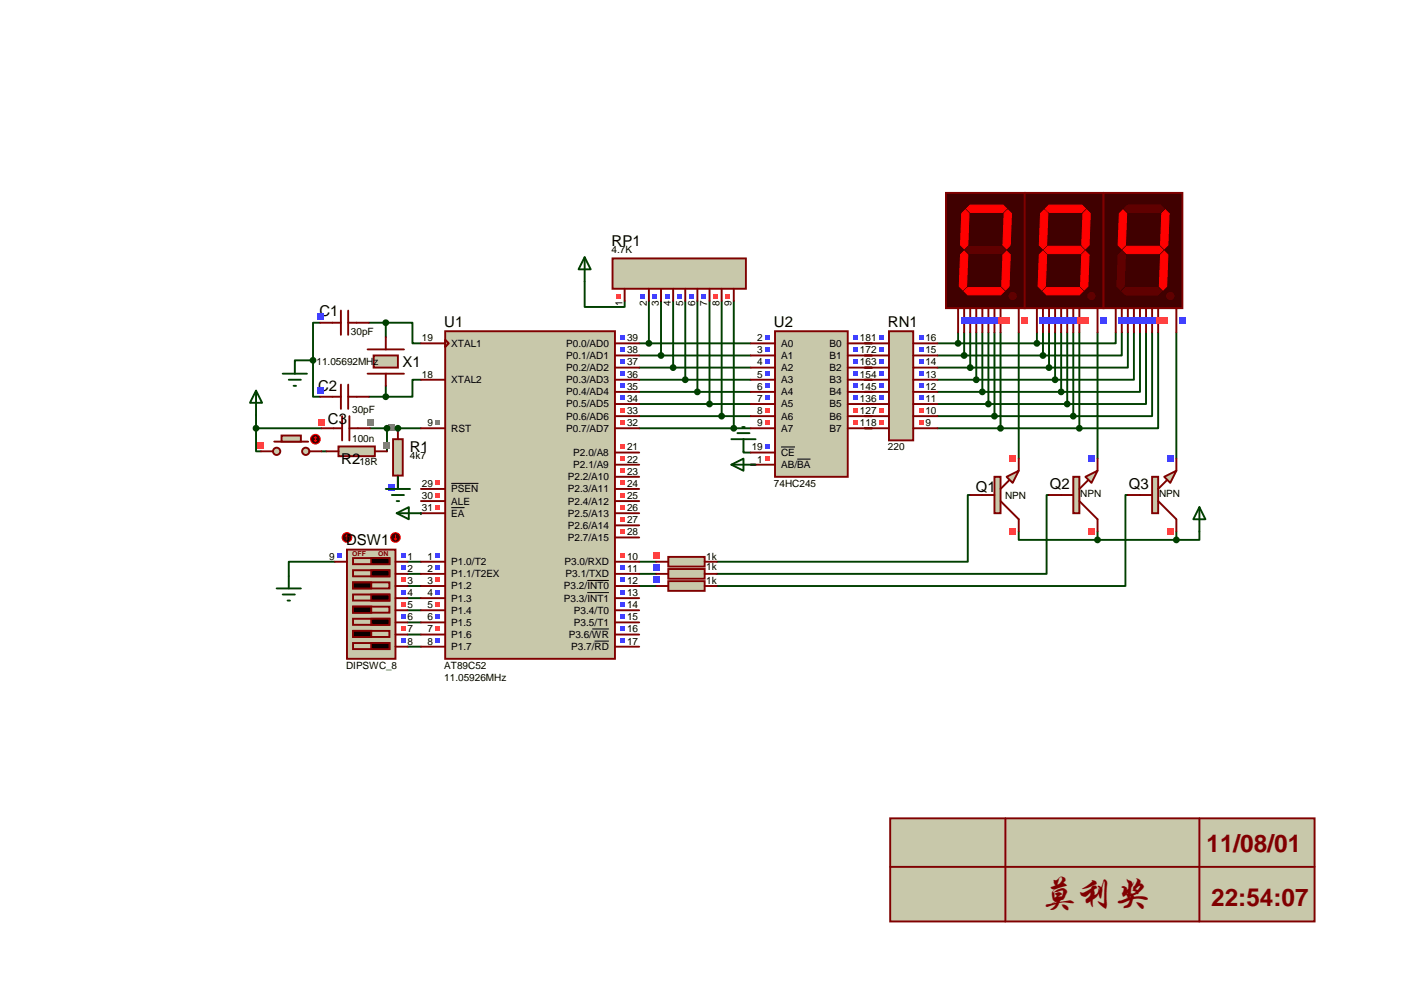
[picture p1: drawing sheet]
<svg xmlns="http://www.w3.org/2000/svg" width="297mm" height="210mm" viewBox="0 0 297 210" stroke-linecap="round" stroke-linejoin="round" font-family="sans-serif">
<g fill="none" stroke="#004000" stroke-width=".4">
<path d="M65.6 75.4v7.7h1.5M65.6 75.4h-3.8v.3M67.1 67.6h-1.5v7.8M77.3 67.6h3.5M80.8 67.6v3M80.8 67.6h5.6v4.3h1.8M88.2 79.5h-1.8v3.6h-5.6M181.1 71.9h1.6M181.1 74.4h1.6M181.1 77h1.6M181.1 79.5h1.6M67.3 94.5h1.1"/>
<path d="M77.3 83.1h3.5M80.8 80.8v2.3M83.4 99.8v2.3M155.7 94.5v.2h1.6M157.3 97.3h1M181.1 82h1.6M181.1 84.6h1.6M181.1 87.1h1.6M181.1 89.7h1.6"/>
</g>
<circle cx="88.2" cy="107.4" r=".2" fill="#004000"/>
<g fill="none" stroke="#004000" stroke-width=".4">
<path d="M122.5 58.9v5.4h8.3v-1.3M133.9 74.4h23.4M133.9 77h23.4M133.9 79.5h23.4M133.9 71.9h23.4M135.9 63v8.9M138.5 63v11.4M141 63v14M143.5 63v16.5M146.1 63v19M148.6 63v21.6M151.2 63v24.1"/>
<path d="M153.7 63v26.7M200.7 69.6v2.3h-4.3M202 69.6v4.8h-5.6M203.2 69.6v7.4h-6.8M204.5 69.6v9.9h-8.1M205.8 69.6v12.4h-9.4M207 69.6v15h-10.6M208.3 69.6v17.5h-11.9M209.6 69.6v20.1h-13.2M213.4 69.6v26.4M217.2 69.6v2.3M218.5 69.6v4.8"/>
<path d="M219.7 69.6v7.4M221 69.6v9.9M222.3 69.6v12.4M223.6 69.6v15M224.8 69.6v17.5M226.1 69.6v20.1M229.9 69.6v26.4M233.7 69.6v2.3h-33M235 69.6v4.8h-33M236.3 69.6v7.4h-33.1M237.5 69.6v9.9h-33M238.8 69.6v12.4h-33"/>
<path d="M240.1 69.6v15h-33.1M241.3 69.6v17.5h-33M242.6 69.6v20.1h-33M246.4 69.6v26.4M53.6 86.9v2.8M53.6 89.7h13.7M53.6 89.7v4.8h1M77.5 89.7h10.7M81.1 89.7v4.8M83.4 89.4v.3M133.9 89.7h23.4M133.9 87.1h23.4"/>
<path d="M133.9 82h23.4M133.9 84.6h23.4M70.1 117.6h-9.6v3.1M85.4 117.6h2.8M133.9 117.6h3.6M203.2 103.6h-.5v14h-52.5M213.4 111.3v1.7h33M219.7 103.6h-.5v16.5h-69M229.9 111.3v1.7M236.3 103.6h-.5v19.1h-85.6M246.4 111.3v1.7M251.2 111.3v1.7h-4.8"/>
<path d="M85.4 120.1h2.8M85.4 122.7h2.8M85.4 125.2h2.8M85.4 127.8h2.8M85.4 130.3h2.8M85.4 132.8h2.8M85.4 135.4h2.8M133.9 120.1h3.6M133.9 122.7h3.6"/>
</g>
<path d="M93.3 69.3h35.5v68.6h-35.5z" fill="#c8c8aa" stroke="#800000" stroke-width=".4"/>
<g fill="none" stroke="#800000" stroke-width=".4">
<path d="M88.2 79.5h5.1M88.2 71.9h5.1M93.3 71.1l.7 .8-.7 .7zM128.8 79.5h5.1M128.8 71.9h5.1M128.8 74.4h5.1M128.8 77h5.1M88.2 89.7h5.1M128.8 89.7h5.1M128.8 82h5.1M128.8 84.6h5.1M128.8 87.1h5.1"/>
<path d="M128.8 94.7h5.1M128.8 97.3h5.1M128.8 99.8h5.1M88.2 104.9h5.1M88.2 107.4h5.1M88.2 102.4h5.1M88.2 117.6h5.1M128.8 104.9h5.1M128.8 107.4h5.1M128.8 102.4h5.1M128.8 117.6h5.1M128.8 112.5h5.1"/>
<path d="M128.8 110h5.1M88.2 120.1h5.1M88.2 122.7h5.1M88.2 125.2h5.1M88.2 127.8h5.1M88.2 130.3h5.1M88.2 132.8h5.1M88.2 135.4h5.1M128.8 120.1h5.1M128.8 122.7h5.1M128.8 125.2h5.1M128.8 127.8h5.1"/>
<path d="M128.8 130.3h5.1M128.8 132.8h5.1M128.8 135.4h5.1"/>
</g>
<path d="M94.5 106.3h2.8M94.5 101.2h5.7M123 121.5h4.5M123 124.1h4.5M124.1 131.7h3.4M124.5 134.2h3" fill="none" stroke="#000" stroke-width=".21"/>
<g fill="#ff4040">
<path d="M91.1 103.1h1v1h-1z"/>
<path d="M91.1 105.7h1v1h-1z"/>
<path d="M91.1 100.6h1v1h-1z"/>
</g>
<path d="M91.1 87.9h1v1h-1z" fill="#808080"/>
<g fill="#4040ff">
<path d="M130 70.1h1v1h-1z"/>
<path d="M130 72.6h1v1.1h-1z"/>
<path d="M130 75.2h1v1h-1z"/>
<path d="M130 77.7h1v1h-1z"/>
<path d="M130 80.3h1v1h-1z"/>
<path d="M130 82.8h1v1h-1z"/>
</g>
<g fill="#ff4040">
<path d="M130 85.3h1v1.1h-1z"/>
<path d="M130 87.9h1v1h-1z"/>
</g>
<g fill="#4040ff">
<path d="M91.1 115.8h1v1h-1z"/>
<path d="M91.1 118.4h1v1h-1z"/>
</g>
<path d="M91.1 120.9h1v1h-1z" fill="#ff4040"/>
<path d="M91.1 123.4h1v1.1h-1z" fill="#4040ff"/>
<path d="M91.1 126h1v1h-1z" fill="#ff4040"/>
<path d="M91.1 128.5h1v1h-1z" fill="#4040ff"/>
<path d="M91.1 131.1h1v1h-1z" fill="#ff4040"/>
<path d="M91.1 133.6h1v1h-1z" fill="#4040ff"/>
<path d="M130 115.8h1v1h-1z" fill="#ff4040"/>
<g fill="#4040ff">
<path d="M130 118.4h1v1h-1z"/>
<path d="M130 120.9h1v1h-1z"/>
<path d="M130 123.4h1v1.1h-1z"/>
<path d="M130 126h1v1h-1z"/>
<path d="M130 133.6h1v1h-1z"/>
<path d="M130 131.1h1v1h-1z"/>
<path d="M130 128.5h1v1h-1z"/>
</g>
<g fill="#ff4040">
<path d="M130 110.7h1v1.1h-1z"/>
<path d="M130 93h1v1h-1z"/>
<path d="M130 95.5h1v1h-1z"/>
<path d="M130 98h1v1.1h-1z"/>
<path d="M130 100.6h1v1h-1z"/>
<path d="M130 103.1h1v1h-1z"/>
<path d="M130 105.7h1v1h-1z"/>
<path d="M130 108.2h1v1h-1z"/>
</g>
<path d="M77 78.2h7.6M77 73.2h7.6" fill="none" stroke="#800000" stroke-width=".4"/>
<path d="M78.3 74.4h5.1v2.6h-5.1z" fill="#c8c8aa" stroke="#800000" stroke-width=".4"/>
<path d="M67.1 67.6h4.3M71.4 65v5.1M72.9 65v5.1M72.9 67.6h4.4M80.8 70.6v2.6M80.8 78.2v2.6" fill="none" stroke="#800000" stroke-width=".4"/>
<path d="M66.5 65.7h1.2v1.2h-1.2z" fill="#4040ff"/>
<path d="M67.1 83.1h4.3M71.4 80.5v5.1M72.9 80.5v5.1M72.9 83.1h4.4" fill="none" stroke="#800000" stroke-width=".4"/>
<path d="M66.5 81.2h1.2v1.2h-1.2z" fill="#4040ff"/>
<g fill="#004000" stroke="#004000" stroke-width=".4">
<circle cx="80.8" cy="83.1" r=".51"/>
<circle cx="80.8" cy="67.6" r=".51"/>
</g>
<path d="M67.3 89.7h4.4M71.7 87.1v5.1M73.2 87.1v5.1M73.2 89.7h4.3" fill="none" stroke="#800000" stroke-width=".4"/>
<path d="M66.7 87.8h1.3v1.2h-1.3z" fill="#ff4040"/>
<path d="M76.9 87.8h1.2v1.2h-1.2z" fill="#808080"/>
<g fill="#c8c8aa" stroke="#800000" stroke-width=".4">
<circle cx="64" cy="94.5" r=".76"/>
<circle cx="58" cy="94.5" r=".76"/>
</g>
<path d="M57.4 92.5h7.2" fill="none" stroke="#800000" stroke-width=".4"/>
<path d="M59 91.2h4v1.3h-4z" fill="#c8c8aa" stroke="#800000" stroke-width=".4"/>
<path d="M54.6 94.5h2.6M64.8 94.5h2.5" fill="none" stroke="#800000" stroke-width=".4"/>
<circle cx="66.1" cy="91.9" r="1.02" fill="#400000" stroke="#f00" stroke-width=".21"/>
<path d="M65.8 91.7l.3-.3 .2 .3M65.8 92.2l.3 .3M66.1 91.4v1.1M66.3 92.2l-.2 .3" fill="none" stroke="#f00" stroke-width=".21"/>
<path d="M54 92.6h1.3v1.3h-1.3z" fill="#ff4040"/>
<path d="M82.3 91.9h2.1v7.7h-2.1z" fill="#c8c8aa" stroke="#800000" stroke-width=".4"/>
<path d="M83.4 89.4v2.5M83.4 99.6v2.5" fill="none" stroke="#800000" stroke-width=".4"/>
<path d="M81.4 88.8h1.3v1.2h-1.3z" fill="#808080"/>
<path d="M81.4 101.5h1.3v1.2h-1.3z" fill="#4040ff"/>
<path d="M70.9 93.5h7.6v2h-7.6z" fill="#c8c8aa" stroke="#800000" stroke-width=".4"/>
<path d="M68.4 94.5h2.5M78.5 94.5h2.6" fill="none" stroke="#800000" stroke-width=".4"/>
<path d="M80.4 92.6h1.3v1.3h-1.3z" fill="#808080"/>
<path d="M59.2 78.2h5.1M60.5 79.5h2.5M61.8 75.7v2.5M53.6 81.8l1.3 2.5h-2.5zM53.6 81.8v5.1M61.5 80.8h.5M83.4 99.8v2.6M80.8 102.4h5.1M82.1 103.6h2.5M83.1 104.9h.5" fill="none" stroke="#004000" stroke-width=".4"/>
<circle cx="65.6" cy="75.4" r=".51" fill="#004000" stroke="#004000" stroke-width=".4"/>
<path d="M162.3 69.3h15.3v30.5h-15.3z" fill="#c8c8aa" stroke="#800000" stroke-width=".4"/>
<g fill="none" stroke="#800000" stroke-width=".4">
<path d="M157.3 71.9h5M157.3 74.4h5M157.3 77h5M157.3 79.5h5M177.6 71.9h5.1M177.6 74.4h5.1M177.6 77h5.1M177.6 79.5h5.1M157.3 82h5M157.3 84.6h5M157.3 87.1h5M157.3 89.7h5"/>
<path d="M157.3 94.7h5M157.3 97.3h5M177.6 82h5.1M177.6 84.6h5.1M177.6 87.1h5.1M177.6 89.7h5.1"/>
</g>
<path d="M163.6 93.6h2.9M167 96.1h2.8" fill="none" stroke="#000" stroke-width=".21"/>
<g fill="#4040ff">
<path d="M160.2 70.1h1v1h-1z"/>
<path d="M178.7 70.1h1v1h-1z"/>
<path d="M160.2 72.6h1v1.1h-1z"/>
<path d="M178.7 72.6h1v1.1h-1z"/>
<path d="M160.2 75.2h1v1h-1z"/>
<path d="M178.7 75.2h1v1h-1z"/>
<path d="M160.2 77.7h1v1h-1z"/>
<path d="M178.7 77.7h1v1h-1z"/>
<path d="M160.2 80.3h1v1h-1z"/>
<path d="M178.7 80.3h1v1h-1z"/>
<path d="M160.2 82.8h1v1h-1z"/>
<path d="M178.7 82.8h1v1h-1z"/>
</g>
<g fill="#ff4040">
<path d="M160.2 85.3h1v1.1h-1z"/>
<path d="M178.7 85.3h1v1.1h-1z"/>
<path d="M160.2 87.9h1v1h-1z"/>
<path d="M178.7 87.9h1v1h-1z"/>
</g>
<path d="M160.2 93h1v1h-1z" fill="#4040ff"/>
<path d="M160.2 95.5h1v1h-1z" fill="#ff4040"/>
<path d="M153.2 97.3l2.5-1.3v2.6zM153.2 91.9h5.1M153.2 97.3h5.1M154.5 90.7h2.5M155.5 89.4h.5M155.7 91.9v2.6" fill="none" stroke="#004000" stroke-width=".4"/>
<path d="M186.2 69.3h5.1v22.9h-5.1z" fill="#c8c8aa" stroke="#800000" stroke-width=".4"/>
<g fill="none" stroke="#800000" stroke-width=".4">
<path d="M181.1 71.9h5.1M181.1 74.4h5.1M181.1 77h5.1M181.1 79.5h5.1M191.3 71.9h5.1M191.3 74.4h5.1M191.3 77h5.1M191.3 79.5h5.1M181.1 82h5.1M181.1 84.6h5.1M181.1 87.1h5.1M181.1 89.7h5.1"/>
<path d="M191.3 82h5.1M191.3 84.6h5.1M191.3 87.1h5.1M191.3 89.7h5.1"/>
</g>
<g fill="#4040ff">
<path d="M184.1 70.1h1v1h-1z"/>
<path d="M184.1 72.6h1v1.1h-1z"/>
<path d="M184.1 75.2h1v1h-1z"/>
<path d="M184.1 77.7h1v1h-1z"/>
<path d="M184.1 80.3h1v1h-1z"/>
<path d="M184.1 82.8h1v1h-1z"/>
</g>
<g fill="#ff4040">
<path d="M184.1 85.3h1v1.1h-1z"/>
<path d="M184.1 87.9h1v1h-1z"/>
</g>
<g fill="#4040ff">
<path d="M192.4 70.1h1.1v1h-1.1z"/>
<path d="M192.4 72.6h1.1v1.1h-1.1z"/>
<path d="M192.4 75.2h1.1v1h-1.1z"/>
<path d="M192.4 77.7h1.1v1h-1.1z"/>
<path d="M192.4 80.3h1.1v1h-1.1z"/>
<path d="M192.4 82.8h1.1v1h-1.1z"/>
</g>
<g fill="#ff4040">
<path d="M192.4 85.3h1.1v1.1h-1.1z"/>
<path d="M192.4 87.9h1.1v1h-1.1z"/>
</g>
<path d="M83.1 107.4h5.1M83.1 107.4l2.5-1.2v2.5z" fill="none" stroke="#004000" stroke-width=".4"/>
<path d="M128.3 54.1h27.9v6.4h-27.9z" fill="#c8c8aa" stroke="#800000" stroke-width=".4"/>
<path d="M130.8 60.5v2.5M135.9 60.5v2.5M138.5 60.5v2.5M141 60.5v2.5M143.5 60.5v2.5M146.1 60.5v2.5M148.6 60.5v2.5M151.2 60.5v2.5M153.7 60.5v2.5" fill="none" stroke="#800000" stroke-width=".4"/>
<g fill="#4040ff">
<path d="M134.2 61.6h1v1h-1z"/>
<path d="M136.7 61.6h1v1h-1z"/>
<path d="M139.2 61.6h1v1h-1z"/>
<path d="M141.8 61.6h1v1h-1z"/>
<path d="M144.3 61.6h1v1h-1z"/>
<path d="M146.9 61.6h1v1h-1z"/>
</g>
<g fill="#ff4040">
<path d="M149.4 61.6h1v1h-1z"/>
<path d="M151.9 61.6h1v1h-1z"/>
<path d="M129.1 61.6h1v1h-1z"/>
</g>
<path d="M122.5 53.8l1.2 2.6h-2.5zM122.5 53.8v5.1" fill="none" stroke="#004000" stroke-width=".4"/>
<g fill="#004000" stroke="#004000" stroke-width=".4">
<circle cx="83.3" cy="89.7" r=".51"/>
<circle cx="53.6" cy="89.7" r=".51"/>
<circle cx="81.1" cy="89.7" r=".51"/>
<circle cx="135.9" cy="71.9" r=".51"/>
<circle cx="138.5" cy="74.4" r=".51"/>
<circle cx="141" cy="77" r=".51"/>
<circle cx="143.5" cy="79.5" r=".51"/>
<circle cx="146.1" cy="82" r=".51"/>
<circle cx="148.6" cy="84.6" r=".51"/>
<circle cx="151.2" cy="87.1" r=".51"/>
<circle cx="153.7" cy="89.7" r=".51"/>
</g>
<path d="M198.2 40.4h16.5v24.1h-16.5z" fill="#400000" stroke="#800000" stroke-width=".4"/>
<g fill="#600000" stroke="#600000" stroke-width=".21">
<path d="M203.2 42.9h6.9l.8 .8-.8 .7h-6.9l-.7-.7z"/>
<path d="M211.1 43.9l.8 .8-.3 6.6-.7 .8-.8-.8 .3-6.6z"/>
<path d="M202.2 52.3l.8-.7h6.8l.8 .7-.8 .8h-6.8z"/>
<path d="M201.5 44.7l.7-.8 .8 .8-.3 6.6-.7 .8-.8-.8z"/>
<path d="M210.1 53.3l.8-.7 .7 .7-.2 6.6-.8 .8-.8-.8z"/>
<path d="M202.7 60.2h6.9l.8 .8-.8 .7h-6.9l-.7-.7z"/>
<path d="M201.2 53.3l.8-.7 .7 .7-.2 6.6-.8 .8-.7-.8z"/>
<circle cx="212.1" cy="62" r=".76"/>
</g>
<g fill="#f00" stroke="#f00" stroke-width=".21">
<path d="M203.2 42.9h6.9l.8 .8-.8 .7h-6.9l-.7-.7z"/>
<path d="M211.1 43.9l.8 .8-.3 6.6-.7 .8-.8-.8 .3-6.6z"/>
<path d="M210.1 53.3l.8-.7 .7 .7-.2 6.6-.8 .8-.8-.8z"/>
<path d="M202.7 60.2h6.9l.8 .8-.8 .7h-6.9l-.7-.7z"/>
<path d="M201.2 53.3l.8-.7 .7 .7-.2 6.6-.8 .8-.7-.8z"/>
<path d="M201.5 44.7l.7-.8 .8 .8-.3 6.6-.7 .8-.8-.8z"/>
</g>
<path d="M200.7 64.5v5.1M202 64.5v5.1M203.2 64.5v5.1M204.5 64.5v5.1M205.8 64.5v5.1M207 64.5v5.1M208.3 64.5v5.1M209.6 64.5v5.1M213.4 64.5v5.1" fill="none" stroke="#800000" stroke-width=".4"/>
<g fill="#4040ff">
<path d="M201.3 66.4h1.3v1.3h-1.3z"/>
<path d="M203.9 66.4h1.2v1.3h-1.2z"/>
<path d="M206.4 66.4h1.3v1.3h-1.3z"/>
</g>
<g fill="#ff4040">
<path d="M209 66.4h1.2v1.3h-1.2z"/>
<path d="M214 66.4h1.3v1.3h-1.3z"/>
</g>
<g fill="#4040ff">
<path d="M202.6 66.4h1.3v1.3h-1.3z"/>
<path d="M205.1 66.4h1.3v1.3h-1.3z"/>
<path d="M207.7 66.4h1.3v1.3h-1.3z"/>
</g>
<path d="M210.2 66.4h1.3v1.3h-1.3z" fill="#ff4040"/>
<path d="M214.7 40.4h16.5v24.1h-16.5z" fill="#400000" stroke="#800000" stroke-width=".4"/>
<g fill="#600000" stroke="#600000" stroke-width=".21">
<path d="M219 43.7l.7-.8h6.9l.8 .8-.8 .7h-6.9z"/>
<path d="M226.9 44.7l.7-.8 .8 .8-.3 6.6-.7 .8-.8-.8z"/>
<path d="M218.7 52.3l.8-.7h6.9l.7 .7-.7 .8h-6.9z"/>
<path d="M218 44.7l.7-.8 .8 .8-.3 6.6-.7 .8-.8-.8z"/>
<path d="M227.4 52.6l.7 .7-.2 6.6-.8 .8-.7-.8 .2-6.6z"/>
<path d="M218.5 61l.7-.8h6.9l.8 .8-.8 .7h-6.9z"/>
<path d="M217.7 53.3l.8-.7 .7 .7-.2 6.6-.8 .8-.7-.8z"/>
<circle cx="228.6" cy="62" r=".76"/>
</g>
<g fill="#f00" stroke="#f00" stroke-width=".21">
<path d="M219 43.7l.7-.8h6.9l.8 .8-.8 .7h-6.9z"/>
<path d="M226.9 44.7l.7-.8 .8 .8-.3 6.6-.7 .8-.8-.8z"/>
<path d="M227.4 52.6l.7 .7-.2 6.6-.8 .8-.7-.8 .2-6.6z"/>
<path d="M218.5 61l.7-.8h6.9l.8 .8-.8 .7h-6.9z"/>
<path d="M217.7 53.3l.8-.7 .7 .7-.2 6.6-.8 .8-.7-.8z"/>
<path d="M218 44.7l.7-.8 .8 .8-.3 6.6-.7 .8-.8-.8z"/>
<path d="M218.7 52.3l.8-.7h6.9l.7 .7-.7 .8h-6.9z"/>
</g>
<path d="M217.2 64.5v5.1M218.5 64.5v5.1M219.7 64.5v5.1M221 64.5v5.1M222.3 64.5v5.1M223.6 64.5v5.1M224.8 64.5v5.1M226.1 64.5v5.1M229.9 64.5v5.1" fill="none" stroke="#800000" stroke-width=".4"/>
<g fill="#4040ff">
<path d="M217.8 66.4h1.3v1.3h-1.3z"/>
<path d="M220.4 66.4h1.3v1.3h-1.3z"/>
<path d="M222.9 66.4h1.3v1.3h-1.3z"/>
</g>
<path d="M225.5 66.4h1.2v1.3h-1.2z" fill="#ff4040"/>
<g fill="#4040ff">
<path d="M230.5 66.4h1.3v1.3h-1.3z"/>
<path d="M219.1 66.4h1.3v1.3h-1.3z"/>
<path d="M221.7 66.4h1.2v1.3h-1.2z"/>
<path d="M224.2 66.4h1.3v1.3h-1.3z"/>
</g>
<path d="M226.7 66.4h1.3v1.3h-1.3z" fill="#ff4040"/>
<path d="M231.2 40.4h16.5v24.1h-16.5z" fill="#400000" stroke="#800000" stroke-width=".4"/>
<g fill="#600000" stroke="#600000" stroke-width=".21">
<path d="M235.5 43.7l.8-.8h6.8l.8 .8-.8 .7h-6.8z"/>
<path d="M243.4 44.7l.7-.8 .8 .8-.3 6.6-.7 .8-.8-.8z"/>
<path d="M235.2 52.3l.8-.7h6.9l.7 .7-.7 .8h-6.9z"/>
<path d="M234.5 44.7l.7-.8 .8 .8-.2 6.6-.8 .8-.8-.8z"/>
<path d="M243.1 53.3l.8-.7 .7 .7-.2 6.6-.8 .8-.7-.8z"/>
<path d="M235 61l.8-.8h6.8l.8 .8-.8 .7h-6.8z"/>
<path d="M235 52.6l.8 .7-.3 6.6-.8 .8-.7-.8 .2-6.6z"/>
<circle cx="245.2" cy="62" r=".76"/>
</g>
<g fill="#f00" stroke="#f00" stroke-width=".21">
<path d="M243.4 44.7l.7-.8 .8 .8-.3 6.6-.7 .8-.8-.8z"/>
<path d="M243.1 53.3l.8-.7 .7 .7-.2 6.6-.8 .8-.7-.8z"/>
<path d="M234.5 44.7l.7-.8 .8 .8-.2 6.6-.8 .8-.8-.8z"/>
<path d="M235.2 52.3l.8-.7h6.9l.7 .7-.7 .8h-6.9z"/>
</g>
<path d="M233.7 64.5v5.1M235 64.5v5.1M236.3 64.5v5.1M237.5 64.5v5.1M238.8 64.5v5.1M240.1 64.5v5.1M241.3 64.5v5.1M242.6 64.5v5.1M246.4 64.5v5.1" fill="none" stroke="#800000" stroke-width=".4"/>
<g fill="#4040ff">
<path d="M234.4 66.4h1.2v1.3h-1.2z"/>
<path d="M236.9 66.4h1.3v1.3h-1.3z"/>
<path d="M239.4 66.4h1.3v1.3h-1.3z"/>
</g>
<path d="M242 66.4h1.2v1.3h-1.2z" fill="#ff4040"/>
<g fill="#4040ff">
<path d="M247.1 66.4h1.2v1.3h-1.2z"/>
<path d="M235.6 66.4h1.3v1.3h-1.3z"/>
<path d="M238.2 66.4h1.2v1.3h-1.2z"/>
<path d="M240.7 66.4h1.3v1.3h-1.3z"/>
</g>
<path d="M243.2 66.4h1.3v1.3h-1.3z" fill="#ff4040"/>
<g fill="#004000" stroke="#004000" stroke-width=".4">
<circle cx="200.7" cy="71.9" r=".51"/>
<circle cx="202" cy="74.4" r=".51"/>
<circle cx="203.2" cy="77" r=".51"/>
<circle cx="204.5" cy="79.5" r=".51"/>
<circle cx="205.8" cy="82" r=".51"/>
<circle cx="207" cy="84.6" r=".51"/>
<circle cx="208.3" cy="87.1" r=".51"/>
<circle cx="209.6" cy="89.7" r=".51"/>
<circle cx="217.2" cy="71.9" r=".51"/>
<circle cx="218.5" cy="74.4" r=".51"/>
<circle cx="219.7" cy="77" r=".51"/>
<circle cx="221" cy="79.5" r=".51"/>
<circle cx="222.3" cy="82" r=".51"/>
<circle cx="223.6" cy="84.6" r=".51"/>
<circle cx="224.8" cy="87.1" r=".51"/>
<circle cx="226.1" cy="89.7" r=".51"/>
</g>
<g fill="#c8c8aa" stroke="#800000" stroke-width=".4">
<path d="M210.9 99.8l2.5-1.2-1.3 2.5z"/>
<path d="M208.3 99.8h1.3v7.6h-1.3z"/>
</g>
<path d="M213.4 96v2.6M203.2 103.6h5.1M209.6 104.9l3.8 3.8v2.6M211.4 100.6l-1.8 1.8" fill="none" stroke="#800000" stroke-width=".4"/>
<g fill="#ff4040">
<path d="M211.5 110.6h1.3v1.3h-1.3z"/>
<path d="M211.5 95.4h1.3v1.2h-1.3z"/>
</g>
<path d="M140 116.6h7.6v2h-7.6z" fill="#c8c8aa" stroke="#800000" stroke-width=".4"/>
<path d="M137.5 117.6h2.5M147.6 117.6h2.6" fill="none" stroke="#800000" stroke-width=".4"/>
<path d="M136.8 115.7h1.3v1.3h-1.3z" fill="#ff4040"/>
<path d="M140 119.1h7.6v2.1h-7.6z" fill="#c8c8aa" stroke="#800000" stroke-width=".4"/>
<path d="M137.5 120.1h2.5M147.6 120.1h2.6" fill="none" stroke="#800000" stroke-width=".4"/>
<path d="M136.8 118.2h1.3v1.3h-1.3z" fill="#4040ff"/>
<path d="M140 121.7h7.6v2h-7.6z" fill="#c8c8aa" stroke="#800000" stroke-width=".4"/>
<path d="M137.5 122.7h2.5M147.6 122.7h2.6" fill="none" stroke="#800000" stroke-width=".4"/>
<path d="M136.8 120.8h1.3v1.2h-1.3z" fill="#4040ff"/>
<g fill="#c8c8aa" stroke="#800000" stroke-width=".4">
<path d="M227.4 99.8l2.5-1.2-1.3 2.5z"/>
<path d="M224.8 99.8h1.3v7.6h-1.3z"/>
</g>
<path d="M229.9 96v2.6M219.7 103.6h5.1M226.1 104.9l3.8 3.8v2.6M227.9 100.6l-1.8 1.8" fill="none" stroke="#800000" stroke-width=".4"/>
<path d="M228 110.6h1.3v1.3h-1.3z" fill="#ff4040"/>
<path d="M228 95.4h1.3v1.2h-1.3z" fill="#4040ff"/>
<g fill="#c8c8aa" stroke="#800000" stroke-width=".4">
<path d="M243.9 99.8l2.5-1.2-1.3 2.5z"/>
<path d="M241.3 99.8h1.3v7.6h-1.3z"/>
</g>
<path d="M246.4 96v2.6M236.3 103.6h5M242.6 104.9l3.8 3.8v2.6M244.4 100.6l-1.8 1.8" fill="none" stroke="#800000" stroke-width=".4"/>
<path d="M244.5 110.6h1.3v1.3h-1.3z" fill="#ff4040"/>
<path d="M244.5 95.4h1.3v1.2h-1.3z" fill="#4040ff"/>
<path d="M251.2 106.2v5.1M251.2 106.2l1.3 2.5h-2.5z" fill="none" stroke="#004000" stroke-width=".4"/>
<path d="M72.7 115.1h10.1v22.8h-10.1z" fill="#c8c8aa" stroke="#800000" stroke-width=".4"/>
<g fill="none" stroke="#800000" stroke-width=".4">
<path d="M70.1 117.6h2.6M74 116.8h7.6v1.3h-7.6zM74 119.4h7.6v1.2h-7.6zM82.8 117.6h2.6M74 121.9h7.6v1.3h-7.6zM74 124.5h7.6v1.2h-7.6zM74 127h7.6v1.3h-7.6zM74 129.5h7.6v1.3h-7.6zM74 132.1h7.6v1.2h-7.6zM74 134.6h7.6v1.3h-7.6zM82.8 120.1h2.6M82.8 122.7h2.6"/>
<path d="M82.8 125.2h2.6M82.8 127.8h2.6M82.8 130.3h2.6M82.8 132.8h2.6M82.8 135.4h2.6"/>
</g>
<path d="M77.8 116.8h3.8v1.3h-3.8zM74 121.9h3.8v1.3h-3.8zM74 127h3.8v1.3h-3.8zM74 132.1h3.8v1.2h-3.8zM77.8 119.4h3.8v1.2h-3.8zM77.8 124.5h3.8v1.2h-3.8zM77.8 129.5h3.8v1.3h-3.8zM77.8 134.6h3.8v1.3h-3.8z" fill="#000" stroke="#800000" stroke-width=".4"/>
<circle cx="72.7" cy="112.5" r="1.02" fill="#400000" stroke="#f00" stroke-width=".21"/>
<path d="M72.7 112l-.3 .3M72.7 112l.2 .3M72.7 112v1" fill="none" stroke="#f00" stroke-width=".21"/>
<circle cx="82.8" cy="112.5" r="1.02" fill="#400000" stroke="#f00" stroke-width=".21"/>
<path d="M82.6 112.8l.2 .2M82.8 112v1M83.1 112.8l-.3 .2" fill="none" stroke="#f00" stroke-width=".21"/>
<g fill="#4040ff">
<path d="M84 115.8h1v1h-1z"/>
<path d="M84 118.4h1v1h-1z"/>
</g>
<path d="M84 120.9h1v1h-1z" fill="#ff4040"/>
<path d="M84 123.4h1v1.1h-1z" fill="#4040ff"/>
<path d="M84 126h1v1h-1z" fill="#ff4040"/>
<path d="M84 128.5h1v1h-1z" fill="#4040ff"/>
<path d="M84 131.1h1v1h-1z" fill="#ff4040"/>
<g fill="#4040ff">
<path d="M84 133.6h1v1h-1z"/>
<path d="M70.5 115.8h1v1h-1z"/>
</g>
<path d="M58 123.2h5M59.2 124.5h2.6M60.2 125.7h.5M60.5 120.6v2.6" fill="none" stroke="#004000" stroke-width=".4"/>
<g fill="#004000" stroke="#004000" stroke-width=".4">
<circle cx="246.4" cy="113" r=".51"/>
<circle cx="229.9" cy="113" r=".51"/>
</g>
<path d="M186.5 171.3h88.9v21.6h-88.9z" fill="#c8c8aa" stroke="#800000" stroke-width=".4"/>
<path d="M210.6 171.3v21.6M251.2 171.3v21.6M186.5 181.5h88.9" fill="none" stroke="#800000" stroke-width=".4"/>
<text font-size="7.8" fill="#800000" x="217.9" y="189.5">莫利奖</text>
<g font-size="5.1" fill="#800000">
<text x="252.7" y="178.3">11/08/01</text>
<text x="253.7" y="189.7">22:54:07</text>
</g>
<g font-size="3.1">
<text x="128.1" y="51.4">RP1</text>
<text x="66.9" y="66.2">C1</text>
<text x="93.1" y="68.5">U1</text>
<text x="162.1" y="68.5">U2</text>
<text x="186" y="68.5">RN1</text>
<text x="84.3" y="76.8">X1</text>
<text x="66.7" y="81.9">C2</text>
<text x="68.7" y="88.8">C3</text>
<text x="85.8" y="94.6">R1</text>
<text x="71.5" y="97.2">R2</text>
<text x="204.4" y="103">Q1</text>
<text x="219.9" y="102.5">Q2</text>
<text x="236.4" y="102.5">Q3</text>
<text x="72.5" y="114.2">DSW1</text>
</g>
<g font-size="2.1">
<text x="128.1" y="53">4.7K</text>
<text x="130.4" y="64.2" transform="rotate(-90 130.4 64.2)">1</text>
<text x="135.5" y="64.2" transform="rotate(-90 135.5 64.2)">2</text>
<text x="138" y="64.2" transform="rotate(-90 138 64.2)">3</text>
<text x="140.5" y="64.2" transform="rotate(-90 140.5 64.2)">4</text>
<text x="143.1" y="64.2" transform="rotate(-90 143.1 64.2)">5</text>
<text x="145.6" y="64.2" transform="rotate(-90 145.6 64.2)">6</text>
<text x="148.2" y="64.2" transform="rotate(-90 148.2 64.2)">7</text>
<text x="150.7" y="64.2" transform="rotate(-90 150.7 64.2)">8</text>
<text x="153.2" y="64.2" transform="rotate(-90 153.2 64.2)">9</text>
<text x="73.5" y="70.2">30pF</text>
<text x="88.4" y="71.4">19</text>
<text x="131.4" y="71.4">39</text>
<text x="158.6" y="71.4">2</text>
<text x="180.1" y="71.4">181</text>
<text x="193.8" y="71.4">16</text>
<text x="66.3" y="76.4">11.05692MHz</text>
<text x="94.5" y="72.6">XTAL1</text>
<text x="118.6" y="72.6">P0.0/AD0</text>
<text x="118.6" y="75.1">P0.1/AD1</text>
<text x="118.6" y="77.7">P0.2/AD2</text>
<text x="131.4" y="74">38</text>
<text x="131.4" y="76.5">37</text>
<text x="158.6" y="74">3</text>
<text x="158.6" y="76.5">4</text>
<text x="163.6" y="72.6">A0</text>
<text x="163.6" y="75.1">A1</text>
<text x="163.6" y="77.7">A2</text>
<text x="173.8" y="72.6">B0</text>
<text x="173.8" y="75.1">B1</text>
<text x="173.8" y="77.7">B2</text>
<text x="180.1" y="74">172</text>
<text x="180.1" y="76.5">163</text>
<text x="193.8" y="74">15</text>
<text x="193.8" y="76.5">14</text>
<text x="88.4" y="79.1">18</text>
<text x="94.5" y="80.2">XTAL2</text>
<text x="118.6" y="80.2">P0.3/AD3</text>
<text x="118.6" y="82.8">P0.4/AD4</text>
<text x="131.4" y="79.1">36</text>
<text x="131.4" y="81.6">35</text>
<text x="158.6" y="79.1">5</text>
<text x="158.6" y="81.6">6</text>
<text x="163.6" y="80.2">A3</text>
<text x="163.6" y="82.8">A4</text>
<text x="173.8" y="80.2">B3</text>
<text x="173.8" y="82.8">B4</text>
<text x="180.1" y="79.1">154</text>
<text x="180.1" y="81.6">145</text>
<text x="193.8" y="79.1">13</text>
<text x="193.8" y="81.6">12</text>
<text x="73.8" y="86.4">30pF</text>
<text x="89.6" y="89.2">9</text>
<text x="118.6" y="85.3">P0.5/AD5</text>
<text x="118.6" y="87.8">P0.6/AD6</text>
<text x="131.4" y="84.1">34</text>
<text x="131.4" y="86.7">33</text>
<text x="131.4" y="89.2">32</text>
<text x="158.6" y="84.1">7</text>
<text x="158.6" y="86.7">8</text>
<text x="158.6" y="89.2">9</text>
<text x="163.6" y="85.3">A5</text>
<text x="163.6" y="87.8">A6</text>
<text x="173.8" y="85.3">B5</text>
<text x="173.8" y="87.8">B6</text>
<text x="180.1" y="84.1">136</text>
<text x="180.1" y="86.7">127</text>
<text x="180.1" y="89.2">118</text>
<text x="193.8" y="84.1">11</text>
<text x="193.8" y="86.7">10</text>
<text x="193.8" y="89.2">9</text>
<text x="73.8" y="92.5">100n</text>
<text x="94.5" y="90.4">RST</text>
<text x="118.6" y="90.4">P0.7/AD7</text>
<text x="120.1" y="95.5">P2.0/A8</text>
<text x="131.4" y="94.3">21</text>
<text x="157.5" y="94.3">19</text>
<text x="163.6" y="90.4">A7</text>
<text x="163.6" y="95.5">CE</text>
<text x="173.8" y="90.4">B7</text>
<text x="186" y="94.3">220</text>
<text x="75.3" y="97.3">18R</text>
<text x="85.8" y="96.2">4k7</text>
<text x="88.4" y="101.9">29</text>
<text x="119" y="100.5">P2.2/A10</text>
<text x="120.1" y="98">P2.1/A9</text>
<text x="131.4" y="96.8">22</text>
<text x="131.4" y="99.4">23</text>
<text x="131.4" y="101.9">24</text>
<text x="158.6" y="96.8">1</text>
<text x="162.1" y="101.9">74HC245</text>
<text x="163.6" y="98">AB/BA</text>
<text x="88.4" y="104.5">30</text>
<text x="88.4" y="107">31</text>
<text x="94.5" y="105.6">ALE</text>
<text x="94.5" y="103.1">PSEN</text>
<text x="119" y="103.1">P2.3/A11</text>
<text x="119" y="105.6">P2.4/A12</text>
<text x="131.4" y="104.5">25</text>
<text x="131.4" y="107">26</text>
<text x="210.5" y="104.6">NPN</text>
<text x="226.3" y="104.1">NPN</text>
<text x="242.8" y="104.1">NPN</text>
<text x="94.5" y="108.2">EA</text>
<text x="119" y="113.2">P2.7/A15</text>
<text x="119" y="108.2">P2.5/A13</text>
<text x="119" y="110.7">P2.6/A14</text>
<text x="131.4" y="112.1">28</text>
<text x="131.4" y="109.5">27</text>
<text x="69" y="117.2">9</text>
<text x="85.4" y="117.2">1</text>
<text x="85.4" y="119.7">2</text>
<text x="89.6" y="117.2">1</text>
<text x="89.6" y="119.7">2</text>
<text x="94.5" y="118.3">P1.0/T2</text>
<text x="118.3" y="118.3">P3.0/RXD</text>
<text x="131.4" y="117.2">10</text>
<text x="131.4" y="119.7">11</text>
<text x="147.9" y="117.1">1k</text>
<text x="147.9" y="119.4">1k</text>
<text x="85.4" y="122.2">3</text>
<text x="85.4" y="124.8">4</text>
<text x="89.6" y="122.2">3</text>
<text x="89.6" y="124.8">4</text>
<text x="94.5" y="120.9">P1.1/T2EX</text>
<text x="94.5" y="123.4">P1.2</text>
<text x="94.5" y="125.9">P1.3</text>
<text x="118.1" y="123.4">P3.2/INT0</text>
<text x="118.1" y="125.9">P3.3/INT1</text>
<text x="118.5" y="120.9">P3.1/TXD</text>
<text x="131.4" y="122.2">12</text>
<text x="131.4" y="124.8">13</text>
<text x="147.9" y="122.2">1k</text>
<text x="85.4" y="127.3">5</text>
<text x="85.4" y="129.9">6</text>
<text x="89.6" y="127.3">5</text>
<text x="89.6" y="129.9">6</text>
<text x="94.5" y="128.5">P1.4</text>
<text x="94.5" y="131">P1.5</text>
<text x="120.2" y="128.5">P3.4/T0</text>
<text x="120.2" y="131">P3.5/T1</text>
<text x="131.4" y="127.3">14</text>
<text x="131.4" y="129.9">15</text>
<text x="85.4" y="132.4">7</text>
<text x="85.4" y="134.9">8</text>
<text x="89.6" y="132.4">7</text>
<text x="89.6" y="134.9">8</text>
<text x="94.5" y="133.6">P1.6</text>
<text x="94.5" y="136.1">P1.7</text>
<text x="119.2" y="133.6">P3.6/WR</text>
<text x="119.7" y="136.1">P3.7/RD</text>
<text x="131.4" y="134.9">17</text>
<text x="131.4" y="132.4">16</text>
<text x="72.5" y="140">DIPSWC_8</text>
<text x="93.1" y="140">AT89C52</text>
<text x="93.1" y="142.5">11.05926MHz</text>
</g>
<g font-size="1.4" fill="#800000">
<text x="73.8" y="116.4">OFF</text>
<text x="79.2" y="116.4">ON</text>
</g>
</svg>
